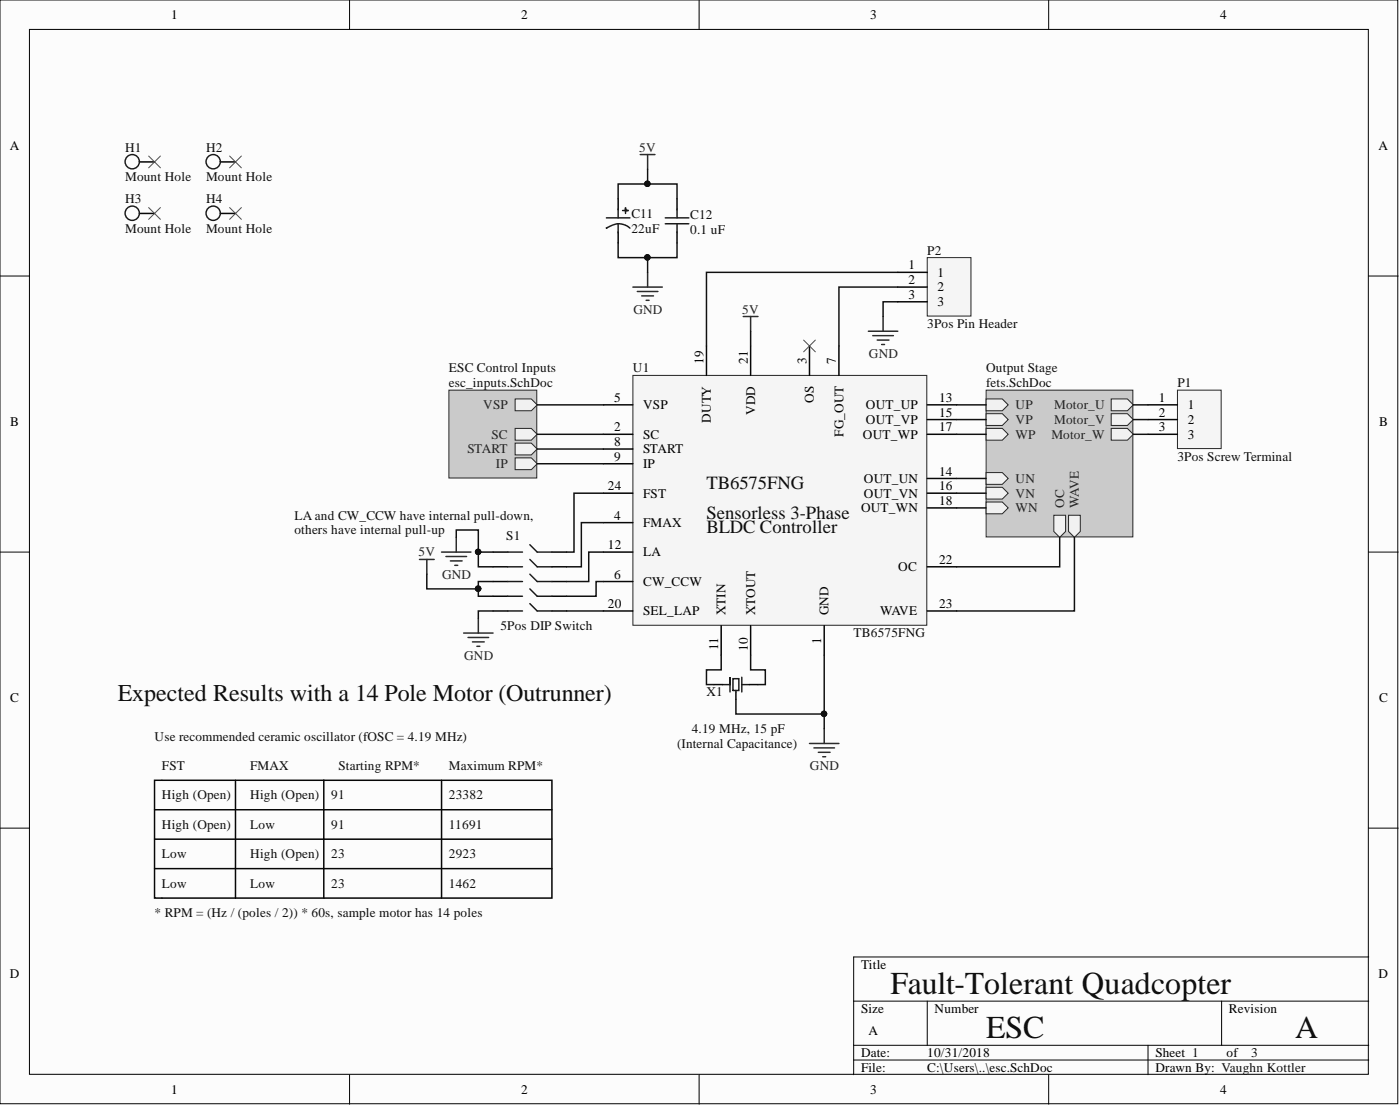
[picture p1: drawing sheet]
<svg xmlns="http://www.w3.org/2000/svg" width="241mm" height="190mm" viewBox="0 0 241 190" stroke-linecap="round" stroke-linejoin="round" font-family="sans-serif">
<g fill="#fcfcfc" stroke="#000" stroke-width=".17">
<path d="M0 0h240.9v190.1h-240.9z"/>
<path d="M5.1 5.1h230.7v179.9h-230.7z"/>
</g>
<g fill="none" stroke="#000" stroke-width=".17">
<path d="M60.2 0v5.1M120.5 0v5.1M180.7 0v5.1M0 47.5h5.1M235.9 47.5h5.1M0 95.1h5.1M235.9 95.1h5.1M0 142.6h5.1M235.9 142.6h5.1M147.1 172.4h88.8M159.8 172.4v7.6M210.6 172.4v7.6"/>
<path d="M235.9 164.8h-88.8v20.3M60.2 185.1v5.1M120.5 185.1v5.1M147.1 180h88.8M147.1 182.6h88.8M180.7 185.1v5.1M197.9 180v5.1"/>
</g>
<path d="M109.1 64.7h50.6v43h-50.6z" fill="#f5f5f5" stroke="#262626" stroke-width=".17"/>
<g fill="none" stroke="#000" stroke-width=".25">
<path d="M121.8 59.6v5.1M129.4 59.6v5.1M139.5 59.6v5.1M144.6 59.6v5.1M104 74.8h5.1M104 69.7h5.1M104 77.3h5.1M104 79.9h5.1M159.8 74.8h5.1M159.8 69.7h5.1M159.8 72.3h5.1M104 90h5.1"/>
<path d="M104 95.1h5.1M104 84.9h5.1M159.8 82.4h5.1M159.8 84.9h5.1M159.8 87.5h5.1M159.8 97.6h5.1M104 100.2h5.1M104 105.2h5.1M124.3 107.8v5M129.4 107.8v5M142.1 107.8v5M159.8 105.2h5.1"/>
</g>
<path d="M170 67.2h25.3v25.3h-25.3z" fill="#cacaca" stroke="#262626" stroke-width=".17"/>
<path d="M170 81.4h2.8l1 1-1 1h-2.8z" fill-rule="evenodd" fill="#f0f0f0"/>
<path d="M170 81.4h2.8l1 1-1 1h-2.8z" fill="none" stroke="#262626" stroke-width=".17"/>
<path d="M170 86.5h2.8l1 1-1 1h-2.8z" fill-rule="evenodd" fill="#f0f0f0"/>
<path d="M170 86.5h2.8l1 1-1 1h-2.8z" fill="none" stroke="#262626" stroke-width=".17"/>
<path d="M170 83.9h2.8l1 1-1 1.1h-2.8z" fill-rule="evenodd" fill="#f0f0f0"/>
<path d="M170 83.9h2.8l1 1-1 1.1h-2.8z" fill="none" stroke="#262626" stroke-width=".17"/>
<path d="M191.5 73.8h2.8l1 1-1 1h-2.8z" fill-rule="evenodd" fill="#f0f0f0"/>
<path d="M191.5 73.8h2.8l1 1-1 1h-2.8z" fill="none" stroke="#262626" stroke-width=".17"/>
<path d="M191.5 68.7h2.8l1 1-1 1h-2.8z" fill-rule="evenodd" fill="#f0f0f0"/>
<path d="M191.5 68.7h2.8l1 1-1 1h-2.8z" fill="none" stroke="#262626" stroke-width=".17"/>
<path d="M184.2 88.8h2v2.7l-1 1.1-1-1.1z" fill-rule="evenodd" fill="#f0f0f0"/>
<path d="M184.2 88.8h2v2.7l-1 1.1-1-1.1z" fill="none" stroke="#262626" stroke-width=".17"/>
<path d="M181.6 88.8h2.1v2.7l-1.1 1.1-1-1.1z" fill-rule="evenodd" fill="#f0f0f0"/>
<path d="M181.6 88.8h2.1v2.7l-1.1 1.1-1-1.1z" fill="none" stroke="#262626" stroke-width=".17"/>
<path d="M191.5 71.3h2.8l1 1-1 1h-2.8z" fill-rule="evenodd" fill="#f0f0f0"/>
<path d="M191.5 71.3h2.8l1 1-1 1h-2.8z" fill="none" stroke="#262626" stroke-width=".17"/>
<path d="M170 73.8h2.8l1 1-1 1h-2.8z" fill-rule="evenodd" fill="#f0f0f0"/>
<path d="M170 73.8h2.8l1 1-1 1h-2.8z" fill="none" stroke="#262626" stroke-width=".17"/>
<path d="M170 68.7h2.8l1 1-1 1h-2.8z" fill-rule="evenodd" fill="#f0f0f0"/>
<path d="M170 68.7h2.8l1 1-1 1h-2.8z" fill="none" stroke="#262626" stroke-width=".17"/>
<path d="M170 71.3h2.8l1 1-1 1h-2.8z" fill-rule="evenodd" fill="#f0f0f0"/>
<path d="M170 71.3h2.8l1 1-1 1h-2.8z" fill="none" stroke="#262626" stroke-width=".17"/>
<path d="M202.9 67.2h7.6v10.1h-7.6z" fill="#f5f5f5" stroke="#262626" stroke-width=".17"/>
<g fill="none" stroke="#000" stroke-width=".25">
<path d="M106.5 34.2v1.9M106.5 39.9v1.9M116.7 34.2v1.9M116.7 39.9v1.9M197.9 69.7h5M197.9 72.3h5M197.9 74.8h5M85 95.1h2.5M85 97.6h2.5M95.1 95.1h2.6M95.1 97.6h2.6M85 100.2h2.5"/>
<path d="M85 102.7h2.5M85 105.2h2.5M95.1 100.2h2.6M95.1 102.7h2.6M95.1 105.2h2.6M123 117.9h1.6M126.8 119.2v1.3M129.1 117.9h1.5M26.6 139.5h68.5M40.6 134.4v20.3M55.8 134.4v20.3h-15.2M55.8 134.4h-29.2v20.3h14"/>
<path d="M55.8 134.4h39.3v20.3h-39.3M76.1 134.4v20.3M26.6 144.5h68.5M26.6 149.6h68.5"/>
</g>
<g fill="none" stroke="#262626" stroke-width=".25">
<path d="M110.3 26.6h2.6M111.6 26.6v2.6M109.1 49.4h5.1M109.8 50.2h3.6M110.6 51h2M111.4 51.7h.5M111.6 46.9v2.5M128.1 54.5h2.5M129.4 54.5v2.6M72.3 96.4h2.5M73.6 96.4v2.5M76.1 95.1h5.1"/>
<path d="M76.9 95.9h3.5M77.6 96.6h2.1M78.4 97.4h.5M78.6 92.6v2.5M79.9 109h5.1M80.7 109.8h3.5M81.4 110.6h2.1M82.2 111.3h.5M82.4 106.5v2.5M139.5 128.1h5.1M140.3 128.8h3.5M141 129.6h2.1"/>
<path d="M141.8 130.3h.5M142.1 125.5v2.6"/>
</g>
<path d="M138.5 58.6l2 2M140.5 58.6l-2 2" fill="none" stroke="#4c4c4c" stroke-width=".17"/>
<g fill="none" stroke="#1c1c1c" stroke-width=".25">
<path d="M104.5 37.5h4.1M106.5 38.5l1.3 .3 .8 .5M106.5 38.5l-.9 .3-1.1 .5M106.5 36v1.5M106.5 38.5v1.6M107.3 36.3h1h-.5v-.5v1M108.6 39.3h.1M114.7 37.5h4M114.7 38.5h4M116.7 36v1.5M116.7 38.5v1.6M87.5 97.6h2.6"/>
<path d="M87.5 95.1h2.6M91.3 98.9l1.3 1.3h2.5M91.3 96.4l1.3 1.2h2.5M91.3 93.8l1.3 1.3h2.5M87.5 105.2h2.6M87.5 102.7h2.6M87.5 100.2h2.6M91.3 104l1.3 1.2h2.5M91.3 101.4l1.3 1.3h2.5M124.6 117.9h1.2v-1.3v2.6M126.3 116.9h1v2h-1zM126.8 118.9v.3"/>
<path d="M127.9 116.6v2.6M127.9 117.9h1.2"/>
</g>
<path d="M77.4 67.2h15.1v15.1h-15.1z" fill="#cacaca" stroke="#262626" stroke-width=".17"/>
<path d="M88.8 78.9h2.8l1 1-1 1h-2.8z" fill-rule="evenodd" fill="#f0f0f0"/>
<path d="M88.8 78.9h2.8l1 1-1 1h-2.8z" fill="none" stroke="#262626" stroke-width=".17"/>
<path d="M88.8 76.3h2.8l1 1-1 1.1h-2.8z" fill-rule="evenodd" fill="#f0f0f0"/>
<path d="M88.8 76.3h2.8l1 1-1 1.1h-2.8z" fill="none" stroke="#262626" stroke-width=".17"/>
<path d="M88.8 73.8h2.8l1 1-1 1h-2.8z" fill-rule="evenodd" fill="#f0f0f0"/>
<path d="M88.8 73.8h2.8l1 1-1 1h-2.8z" fill="none" stroke="#262626" stroke-width=".17"/>
<path d="M88.8 68.7h2.8l1 1-1 1h-2.8z" fill-rule="evenodd" fill="#f0f0f0"/>
<path d="M88.8 68.7h2.8l1 1-1 1h-2.8z" fill="none" stroke="#262626" stroke-width=".17"/>
<path d="M149.7 57.1h5M150.4 57.8h3.6M151.2 58.6h2M152 59.3h.5M152.2 54.5v2.6" fill="none" stroke="#262626" stroke-width=".25"/>
<g fill="none" stroke="#0e0e0e" stroke-width=".25">
<path d="M111.6 29.2v2.5h5.1v2.5M111.6 31.7h-5.1v2.5M106.5 41.8v2.6h5.1v2.5M116.7 41.8v2.6h-5.1M129.4 57.1v2.5M154.7 52h-2.5v2.5M154.7 49.4h-10.1v10.2M154.7 46.9h-32.9v12.7M92.6 69.7h11.4M92.6 74.8h11.4M92.6 79.9h11.4M92.6 77.3h11.4"/>
<path d="M164.9 69.7h5.1M164.9 72.3h5.1M164.9 74.8h5.1M195.3 69.7h2.6M195.3 72.3h2.6M195.3 74.8h2.6M73.6 98.9v2.5h8.8M78.6 92.6v-1.3h3.8v6.3h2.6M82.4 95.1h2.6M104 95.1h-2.5v5.1h-3.8M104 90h-3.8v7.6h-2.5M104 84.9h-5.1v10.2h-1.2"/>
<path d="M164.9 82.4h5.1M164.9 84.9h5.1M164.9 87.5h5.1M182.6 92.6v5h-17.7M185.2 92.6v12.6h-20.3M85 105.2h-2.6v1.3M85 100.2h-2.6v2.5h2.6M97.7 105.2h6.3M104 100.2h-1.3v2.5h-5M124.3 112.8v2.6h-2.5v2.5h1.2M129.4 112.8v2.6h2.5v2.5h-1.3M142.1 112.8v12.7"/>
<path d="M126.8 120.5v2.5h15.3"/>
</g>
<g fill="#0e0e0e" stroke="#0e0e0e" stroke-width=".17">
<circle cx="111.6" cy="44.3" r=".47"/>
<circle cx="111.6" cy="31.7" r=".47"/>
<circle cx="142" cy="122.9" r=".47"/>
<circle cx="82.4" cy="101.4" r=".47"/>
<circle cx="82.4" cy="95.1" r=".47"/>
</g>
<path d="M159.8 44.4h7.6v10h-7.6z" fill="#f5f5f5" stroke="#262626" stroke-width=".17"/>
<path d="M24.1 27.9h2.5M24.1 36.8h2.5M38.1 27.9h2.5M38.1 36.8h2.5M154.7 46.9h5.1M154.7 49.4h5.1M154.7 52h5.1" fill="none" stroke="#000" stroke-width=".25"/>
<g fill="none" stroke="#1c1c1c" stroke-width=".25">
<circle cx="22.8" cy="27.9" r="1.23"/>
<circle cx="22.8" cy="36.7" r="1.23"/>
<circle cx="36.7" cy="36.7" r="1.23"/>
<circle cx="36.7" cy="27.9" r="1.23"/>
</g>
<path d="M25.6 35.8l2.1 2M25.6 26.9l2.1 2M27.7 35.8l-2.1 2M27.7 26.9l-2.1 2M39.6 35.8l2 2M39.6 26.9l2 2M41.6 35.8l-2 2M41.6 26.9l-2 2" fill="none" stroke="#4c4c4c" stroke-width=".17"/>
<g font-size="5.5" fill="#0e0e0e">
<text x="153.5" y="171.3">Fault-Tolerant Quadcopter</text>
<text x="170" y="178.9">ESC</text>
<text x="223.2" y="178.9">A</text>
</g>
<text font-size="4.1" fill="#0e0e0e" x="20.3" y="120.8">Expected Results with a 14 Pole Motor (Outrunner)</text>
<g font-size="3.2" fill="#0e0e0e">
<text x="121.8" y="89.3">Sensorless 3-Phase</text>
<text x="121.8" y="84.3">TB6575FNG</text>
<text x="121.8" y="91.9">BLDC Controller</text>
</g>
<g font-size="2.3">
<text x="29.5" y="3.3">1</text>
<text x="89.8" y="3.3">2</text>
<text x="150" y="3.3">3</text>
<text x="210.3" y="3.3">4</text>
<text x="1.7" y="25.8">A</text>
<text x="237.6" y="25.8">A</text>
<text x="156.6" y="46.4">1</text>
<text x="161.6" y="47.7">1</text>
<text x="156.6" y="48.9">2</text>
<text x="156.6" y="51.5">3</text>
<text x="161.6" y="50.2">2</text>
<text x="161.6" y="52.7">3</text>
<text x="121.3" y="62.6" transform="rotate(-90 121.3 62.6)">19</text>
<text x="128.9" y="62.6" transform="rotate(-90 128.9 62.6)">21</text>
<text x="139" y="62.6" transform="rotate(-90 139 62.6)">3</text>
<text x="144.1" y="62.6" transform="rotate(-90 144.1 62.6)">7</text>
<text x="105.9" y="69.2">5</text>
<text x="110.9" y="70.5">VSP</text>
<text x="130.1" y="71.4" transform="rotate(-90 130.1 71.4)">VDD</text>
<text x="140.3" y="69.4" transform="rotate(-90 140.3 69.4)">OS</text>
<text x="149.2" y="70.5">OUT_UP</text>
<text x="161.8" y="69.2">13</text>
<text x="161.8" y="71.8">15</text>
<text x="199.7" y="69.2">1</text>
<text x="199.7" y="71.8">2</text>
<text x="204.7" y="70.5">1</text>
<text x="1.8" y="73.4">B</text>
<text x="105.9" y="74.3">2</text>
<text x="105.9" y="76.8">8</text>
<text x="110.9" y="75.6">SC</text>
<text x="122.5" y="72.8" transform="rotate(-90 122.5 72.8)">DUTY</text>
<text x="145.4" y="75.2" transform="rotate(-90 145.4 75.2)">FG_OUT</text>
<text x="148.7" y="75.6">OUT_WP</text>
<text x="149.2" y="73">OUT_VP</text>
<text x="161.8" y="74.3">17</text>
<text x="199.7" y="74.3">3</text>
<text x="204.7" y="73">2</text>
<text x="204.7" y="75.6">3</text>
<text x="237.7" y="73.4">B</text>
<text x="105.9" y="79.4">9</text>
<text x="110.9" y="78.1">START</text>
<text x="110.9" y="80.6">IP</text>
<text x="148.9" y="83.2">OUT_UN</text>
<text x="161.8" y="81.9">14</text>
<text x="104.8" y="84.4">24</text>
<text x="105.9" y="89.5">4</text>
<text x="110.9" y="85.7">FST</text>
<text x="148.4" y="88.2">OUT_WN</text>
<text x="148.9" y="85.7">OUT_VN</text>
<text x="161.8" y="84.4">16</text>
<text x="161.8" y="87">18</text>
<text x="104.8" y="94.6">12</text>
<text x="110.9" y="90.8">FMAX</text>
<text x="110.9" y="95.9">LA</text>
<text x="105.9" y="99.7">6</text>
<text x="110.9" y="100.9">CW_CCW</text>
<text x="154.8" y="98.4">OC</text>
<text x="161.8" y="97.1">22</text>
<text x="104.8" y="104.7">20</text>
<text x="110.9" y="106">SEL_LAP</text>
<text x="125.1" y="106" transform="rotate(-90 125.1 106)">XTIN</text>
<text x="130.1" y="106" transform="rotate(-90 130.1 106)">XTOUT</text>
<text x="142.8" y="106" transform="rotate(-90 142.8 106)">GND</text>
<text x="151.7" y="106">WAVE</text>
<text x="161.8" y="104.7">23</text>
<text x="123.8" y="112" transform="rotate(-90 123.8 112)">11</text>
<text x="128.9" y="112.1" transform="rotate(-90 128.9 112.1)">10</text>
<text x="141.6" y="111" transform="rotate(-90 141.6 111)">1</text>
<text x="1.8" y="120.9">C</text>
<text x="237.7" y="120.9">C</text>
<text x="148.4" y="166.9">Title</text>
<text x="1.7" y="168.5">D</text>
<text x="237.6" y="168.5">D</text>
<text x="148.4" y="174.5">Size</text>
<text x="149.7" y="178.3">A</text>
<text x="161.1" y="174.5">Number</text>
<text x="211.8" y="174.5">Revision</text>
<text x="148.4" y="182.1">Date:</text>
<text x="148.4" y="184.6">File:</text>
<text x="159.8" y="182.1">10/31/2018</text>
<text x="159.8" y="184.6">C:\Users\..\esc.SchDoc</text>
<text x="199.1" y="182.1">Sheet 1</text>
<text x="199.1" y="184.6">Drawn By: Vaughn Kottler</text>
<text x="211.4" y="182.1">of</text>
<text x="29.5" y="188.4">1</text>
<text x="89.8" y="188.4">2</text>
<text x="150" y="188.4">3</text>
<text x="210.3" y="188.4">4</text>
</g>
<g font-size="2.3" fill="#0e0e0e">
<text x="21.6" y="26.1">H1</text>
<text x="35.5" y="26.1">H2</text>
<text x="21.6" y="31.2">Mount Hole</text>
<text x="21.6" y="35">H3</text>
<text x="35.5" y="31.2">Mount Hole</text>
<text x="35.5" y="35">H4</text>
<text x="21.6" y="40.1">Mount Hole</text>
<text x="35.5" y="40.1">Mount Hole</text>
<text x="108.8" y="37.5">C11</text>
<text x="108.8" y="40.1">22uF</text>
<text x="119" y="37.8">C12</text>
<text x="119" y="40.3">0.1 uF</text>
<text x="159.8" y="43.9">P2</text>
<text x="159.8" y="56.5">3Pos Pin Header</text>
<text x="77.4" y="64.2">ESC Control Inputs</text>
<text x="109.1" y="64.2">U1</text>
<text x="170" y="64.2">Output Stage</text>
<text x="77.4" y="66.7">esc_inputs.SchDoc</text>
<text x="170" y="66.7">fets.SchDoc</text>
<text x="202.9" y="66.7">P1</text>
<text x="202.9" y="79.4">3Pos Screw Terminal</text>
<text x="50.7" y="89.5">LA and CW_CCW have internal pull-down,</text>
<text x="50.7" y="92">others have internal pull-up</text>
<text x="87.3" y="93.1">S1</text>
<text x="86.3" y="108.5">5Pos DIP Switch</text>
<text x="147.1" y="109.8">TB6575FNG</text>
<text x="121.8" y="119.9">X1</text>
<text x="26.6" y="127.6">Use recommended ceramic oscillator (fOSC = 4.19 MHz)</text>
<text x="116.7" y="128.8">(Internal Capacitance)</text>
<text x="119.2" y="126.3">4.19 MHz, 15 pF</text>
<text x="27.9" y="132.6">FST</text>
<text x="27.9" y="137.7">High (Open)</text>
<text x="43.1" y="132.6">FMAX</text>
<text x="43.1" y="137.7">High (Open)</text>
<text x="57.1" y="137.7">91</text>
<text x="58.3" y="132.6">Starting RPM*</text>
<text x="77.4" y="132.6">Maximum RPM*</text>
<text x="77.4" y="137.7">23382</text>
<text x="27.9" y="142.8">High (Open)</text>
<text x="43.1" y="142.8">Low</text>
<text x="57.1" y="142.8">91</text>
<text x="77.4" y="142.8">11691</text>
<text x="27.9" y="147.8">Low</text>
<text x="43.1" y="147.8">High (Open)</text>
<text x="57.1" y="147.8">23</text>
<text x="77.4" y="147.8">2923</text>
<text x="27.9" y="152.9">Low</text>
<text x="43.1" y="152.9">Low</text>
<text x="57.1" y="152.9">23</text>
<text x="77.4" y="152.9">1462</text>
<text x="26.6" y="158">* RPM = (Hz / (poles / 2)) * 60s, sample motor has 14 poles</text>
<text x="215.6" y="182.1">3</text>
</g>
<g font-size="2.3" fill="#262626">
<text x="110.2" y="26.1">5V</text>
<text x="109.2" y="54">GND</text>
<text x="127.9" y="54">5V</text>
<text x="149.8" y="61.6">GND</text>
<text x="83.3" y="70.5">VSP</text>
<text x="175" y="70.5">UP</text>
<text x="181.7" y="70.5">Motor_U</text>
<text x="84.7" y="75.6">SC</text>
<text x="175" y="75.6">WP</text>
<text x="175" y="73">VP</text>
<text x="181.2" y="75.6">Motor_W</text>
<text x="181.7" y="73">Motor_V</text>
<text x="80.6" y="78.1">START</text>
<text x="85.5" y="80.6">IP</text>
<text x="175" y="83.2">UN</text>
<text x="175" y="88.2">WN</text>
<text x="175" y="85.7">VN</text>
<text x="183.4" y="87.5" transform="rotate(-90 183.4 87.5)">OC</text>
<text x="185.9" y="87.5" transform="rotate(-90 185.9 87.5)">WAVE</text>
<text x="72.1" y="95.9">5V</text>
<text x="76.2" y="99.7">GND</text>
<text x="80" y="113.6">GND</text>
<text x="139.6" y="132.6">GND</text>
</g>
</svg>
